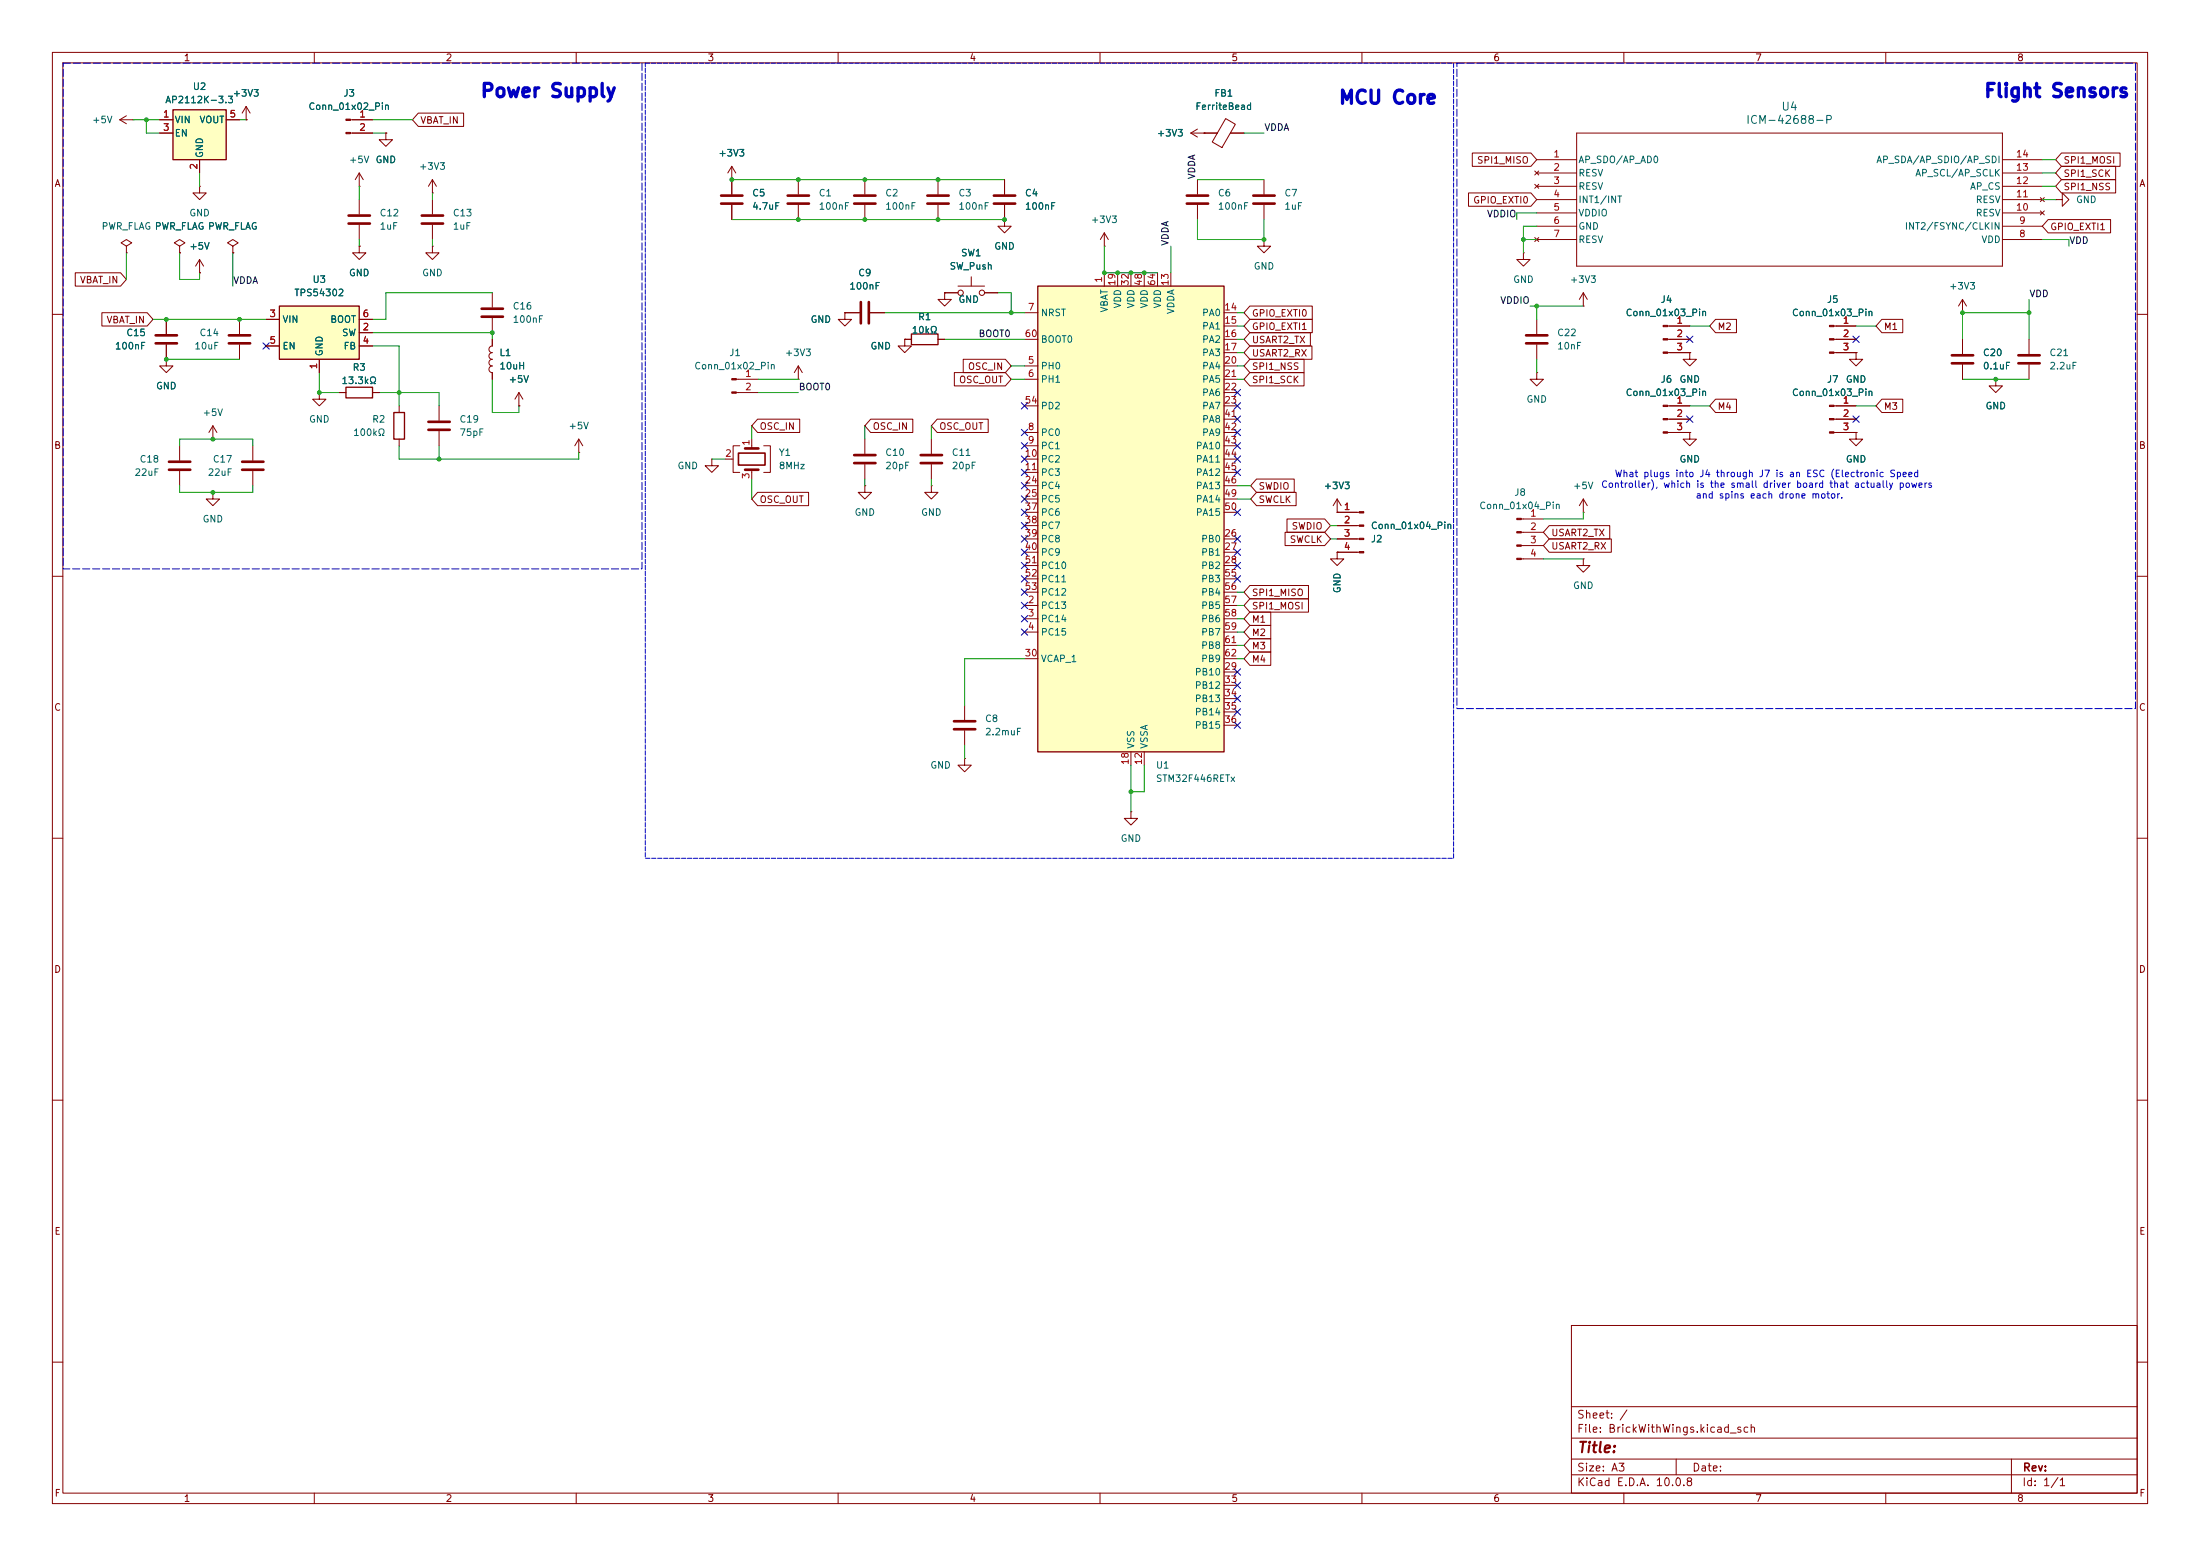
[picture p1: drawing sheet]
<svg xmlns="http://www.w3.org/2000/svg" width="420mm" height="297mm" viewBox="0 0 420 297" stroke-linecap="round" stroke-linejoin="round" font-family="sans-serif">
<g fill="none" stroke="#840000" stroke-width=".19">
<path d="M10 10h400v277h-400zM12 12h396v273h-396zM60 10v2M110 10v2M160 10v2M210 10v2M260 10v2M310 10v2M360 10v2M68.6 38.1v2.8M82.5 38.1v2.8M293 32.6l.8 .8"/>
<path d="M293 35.2l.8 .7M293.4 30.5h7.6M293.4 33h7.6M293.4 35.6h7.6M293.4 38.1h7.6M293.8 32.6l-.8 .8M293.8 35.2l-.8 .7M301 25.4h81.3v25.4h-81.3zM382.3 30.5h7.6M382.3 33h7.6M382.3 35.6h7.6M382.3 38.1h7.6"/>
<path d="M389.5 37.7l.8 .8M390.3 37.7l-.8 .8M392.4 38.1h1.3v-1.3l1.3 1.3-1.3 1.3v-1.3M392.4 38.1h.1M34.3 47l1-.6-1-.7-1 .7 1 .6v1.3M34.3 48.3h.1M44.4 47l1.1-.6-1.1-.7-1 .7 1 .6v1.3M44.4 48.3h.1M68.6 47v1.3h1.2l-1.2 1.2-1.3-1.2h1.3M68.6 47h.1M68.6 42.9v2.8M82.5 47v1.3h1.3l-1.3 1.2-1.2-1.2h1.2"/>
<path d="M82.5 47h.1M82.5 42.9v2.8M94 55.9v2.8M161.3 59.7v1.3h-1.3l1.3 1.2 1.3-1.2h-1.3M161.3 59.7h.1M161.3 59.7h2.8M166.1 59.7h2.8M293 45.3l.8 .8M293.4 40.6h7.6M293.4 43.2h7.6M293.4 45.7h7.6M293.8 45.3l-.8 .8"/>
<path d="M382.3 40.6h7.6M382.3 43.2h7.6M382.3 45.7h7.6M389.5 40.3l.8 .7M390.3 40.3l-.8 .7M10 60h2M83.8 77.5v2.8M94 64.8v1.2a.64 .64 0 0 0-.7 .7 .64 .64 0 0 0 .7 .6M94 67.3a.64 .64 0 0 0-.7 .6 .64 .64 0 0 0 .7 .7 .64 .64 0 0 0-.7 .6 .64 .64 0 0 0 .7 .7 .64 .64 0 0 0-.7 .6 .64 .64 0 0 0 .7 .6v1.3M94 60.7v2.8M99.1 77.5h.1M99.1 74.9l.7 1.3"/>
<path d="M99.1 74.9l-.8 1.3M99.1 74.9v2.6M140.6 72.4h4.2M140.6 74.9h4.2M318.4 62.2h4.2M318.4 64.8h4.2M318.4 67.3h4.2M318.4 77.5h4.2M322.6 67.3v1.3h1.2l-1.2 1.3-1.3-1.3h1.3M322.6 67.3h.1M350.1 62.2h4.2M350.1 64.8h4.2"/>
<path d="M350.1 67.3h4.2M350.1 77.5h4.2M354.3 67.3v1.3h1.3l-1.3 1.3-1.2-1.3h1.2M354.3 67.3h.1M408 60h2M83.8 82.3v2.8M110.5 86.4h.1M110.5 83.8l.8 1.3M110.5 83.8l-.8 1.3M110.5 83.8v2.6M135.9 87.6v1.3h-1.3l1.3 1.3 1.3-1.3h-1.3M135.9 87.6h.1"/>
<path d="M138.4 87.6h1.6M141.2 85.1h-1.2v5.1h1.2M143.5 83.8v1.8M143.5 89.7v1.7M145.8 85.1h1.3v5.1h-1.3M165.1 92.7v1.3h1.3l-1.3 1.3-1.3-1.3h1.3M165.1 92.7h.1M165.1 83.8v2.8M165.1 88.6v2.8M318.4 80h4.2M318.4 82.6h4.2M322.6 82.6v1.2h1.2l-1.2 1.3-1.3-1.3h1.3"/>
<path d="M322.6 82.6h.1M350.1 80h4.2M350.1 82.6h4.2M354.3 82.6v1.2h1.3l-1.3 1.3-1.2-1.3h1.2M354.3 82.6h.1M10 110h2M302.3 106.7v1.3h1.2l-1.2 1.2-1.3-1.2h1.3M302.3 106.7h.1M408 110h2M10 160h2M408 160h2M10 210h2"/>
<path d="M408 210h2M300 253h108v32h-108zM10 260h2M300 278.5h108M300 274.5h108M300 268.5h108M320 278.5v3M384 278.5v6.5M408 260h2M60 285v2M110 285v2M160 285v2"/>
<path d="M210 285v2M260 285v2M300 281.5h108M310 285v2M360 285v2"/>
</g>
<g fill="none" stroke="#840000" stroke-width=".51">
<path d="M66.5 41.1h4.1M66.5 42.7h4.1M80.5 41.1h4.1M80.5 42.7h4.1M91.9 58.9h4.1M164.3 57.7v4M165.9 57.7v4M91.9 60.5h4.1M81.8 80.5h4.1M81.8 82h4.1M142.2 85.6h2.6M142.2 89.7h2.6"/>
<path d="M163.1 86.9h4M163.1 88.4h4"/>
</g>
<path d="M141 86.5h5v2.3h-5z" fill="none" stroke="#840000" stroke-width=".3"/>
<g fill="#840000" stroke="#840000" stroke-width=".19">
<path d="M139.7 72.3h.9v.2h-.9z"/>
<path d="M139.7 74.8h.9v.3h-.9z"/>
<path d="M317.5 62.1h.9v.3h-.9z"/>
<path d="M317.5 64.6h.9v.3h-.9z"/>
<path d="M317.5 67.2h.9v.2h-.9z"/>
<path d="M349.2 77.3h.9v.3h-.9z"/>
<path d="M349.2 79.9h.9v.2h-.9z"/>
<path d="M349.2 82.4h.9v.3h-.9z"/>
<path d="M317.5 77.3h.9v.3h-.9z"/>
<path d="M317.5 79.9h.9v.2h-.9z"/>
<path d="M317.5 82.4h.9v.3h-.9z"/>
<path d="M349.2 62.1h.9v.3h-.9z"/>
<path d="M349.2 64.6h.9v.3h-.9z"/>
<path d="M349.2 67.2h.9v.2h-.9z"/>
</g>
<path d="M198.1 54.6h35.6v88.9h-35.6z" fill="#ffffc2"/>
<path d="M198.1 54.6h35.6v88.9h-35.6z" fill="none" stroke="#840000" stroke-width=".25"/>
<g fill="none" stroke="#840000" stroke-width=".19">
<path d="M139.7 34.3h.1M139.7 31.8l-.8 1.2M139.7 31.8l.8 1.2M139.7 31.8v5.3M139.7 39.1v2.8M152.4 34.3v2.8M152.4 39.1v2.8M165.1 34.3v2.8M165.1 39.1v2.8M179.1 34.3v2.8M179.1 39.1v2.8M191.8 34.3v2.8"/>
<path d="M191.8 39.1v2.8M227.3 25.4h5.1M227.3 25.4l1.3 .8M228.6 34.3v2.8M228.6 39.1v2.8M228.6 24.6l-1.3 .8M229.9 25.4h.1M234 22.6l1.8 1.1-2.5 4.5-1.9-1.1zM234.9 25.4h2.6M241.3 34.3v2.8M241.3 39.1v2.8M24.1 47l1-.6-1-.7-1 .7 1 .6v1.3"/>
<path d="M24.1 48.3h.1M38.1 52.1h.1M38.1 49.5l-.8 1.3M38.1 49.5l.8 1.3M38.1 49.5v2.6M180.3 55.9h2.6M182.9 54.6h5.1M185.4 52.8v1.8M188 55.9h2.5M191.8 41.9v1.3h1.2l-1.2 1.3-1.3-1.3h1.3M191.8 41.9h.1M195.6 59.7h2.5"/>
<path d="M210.8 47h.1M210.8 44.5v2.5M210.8 52.1v2.5M210.8 44.5l-.7 1.2M210.8 44.5l.8 1.2M213.4 52.1v2.5M215.9 52.1v2.5M218.4 52.1v2.5M221 52.1v2.5M223.5 52.1v2.5M233.7 59.7h2.5M241.3 45.7v1.3h1.3l-1.3 1.3-1.3-1.3h1.3"/>
<path d="M241.3 45.7h.1M302.3 58.4h.1M302.3 55.9l-.8 1.3M302.3 55.9l.7 1.3M302.3 55.9v2.5M374.6 59.7h.1M374.6 57.2v2.5M374.6 57.2l-.7 1.2M374.6 57.2l.8 1.2M61 74.9v1.3h1.2l-1.2 1.3-1.3-1.3h1.3M61 74.9h.1M152.4 72.4h.1"/>
<path d="M152.4 69.9v2.5M152.4 69.9l-.8 1.2M152.4 69.9l.8 1.2M172.7 64.8v1.2h1.3l-1.3 1.3-1.3-1.3h1.3M172.7 64.8h.1M195.6 69.9h2.5M195.6 72.4h2.5M195.6 64.8h2.5M195.6 77.5h2.5M233.7 69.9h2.5M233.7 72.4h2.5M233.7 62.2h2.5"/>
<path d="M233.7 64.8h2.5M233.7 67.3h2.5M233.7 74.9h2.5M233.7 77.5h2.5M374.6 64.8v2.8M374.6 69.6v2.8M381 72.4v1.3h1.3l-1.3 1.2-1.3-1.2h1.3M381 72.4h.1M387.3 64.8v2.8M387.3 69.6v2.8M40.6 83.8h.1M40.6 81.3l.8 1.3"/>
<path d="M40.6 81.3l-.7 1.3M40.6 81.3v2.5M195.6 82.6h2.5M195.6 85.1h2.5M195.6 87.6h2.5M195.6 90.2h2.5M195.6 92.7h2.5M195.6 95.3h2.5M195.6 97.8h2.5M233.7 82.6h2.5M233.7 85.1h2.5M233.7 87.6h2.5"/>
<path d="M233.7 90.2h2.5M233.7 92.7h2.5M233.7 95.3h2.5M233.7 97.8h2.5M233.7 80h2.5M255.3 97.8h.1M255.3 97.8h4.2M255.3 95.3l-.8 1.2M255.3 95.3l.7 1.2M255.3 95.3v2.5M195.6 115.6h2.5M195.6 118.1h2.5"/>
<path d="M195.6 102.9h2.5M195.6 105.4h2.5M195.6 108h2.5M195.6 100.3h2.5M195.6 110.5h2.5M195.6 113h2.5M233.7 115.6h2.5M233.7 118.1h2.5M233.7 102.9h2.5M233.7 105.4h2.5M233.7 108h2.5M233.7 110.5h2.5"/>
<path d="M233.7 113h2.5M255.3 105.4v1.3h1.2l-1.2 1.3-1.3-1.3h1.3M255.3 105.4h.1M255.3 102.9h4.2M255.3 105.4h4.2M255.3 100.3h4.2M184.1 134.6v2.8M184.1 139.4v2.8M195.6 120.7h2.5M195.6 125.7h2.5M233.7 120.7h2.5M233.7 128.3h2.5"/>
<path d="M233.7 125.7h2.5M233.7 130.8h2.5M233.7 133.4h2.5M233.7 135.9h2.5M233.7 138.4h2.5M233.7 123.2h2.5M184.1 144.8v1.3h-1.2l1.2 1.2 1.3-1.2h-1.3M184.1 144.8h.1M215.9 154.9v1.3h1.3l-1.3 1.3-1.3-1.3h1.3M215.9 154.9h.1M215.9 143.5v2.6M218.4 143.5v2.6"/>
<circle cx="183.4" cy="55.9" r=".51"/>
<circle cx="187.5" cy="55.9" r=".51"/>
</g>
<g fill="none" stroke="#840000" stroke-width=".51">
<path d="M137.7 37.3h4M137.7 38.9h4M150.4 37.3h4M150.4 38.9h4M163.1 37.3h4M163.1 38.9h4M177 37.3h4.1M177 38.9h4.1M189.7 37.3h4.1M189.7 38.9h4.1M226.6 37.3h4M226.6 38.9h4"/>
<path d="M239.3 37.3h4M239.3 38.9h4M372.6 67.8h4.1M372.6 69.3h4.1M385.3 67.8h4.1M385.3 69.3h4.1M182.1 137.7h4.1M182.1 139.2h4.1"/>
</g>
<g fill="#840000" stroke="#840000" stroke-width=".19">
<path d="M259.5 97.7h.8v.2h-.8z"/>
<path d="M259.5 100.2h.8v.3h-.8z"/>
<path d="M259.5 102.7h.8v.3h-.8z"/>
<path d="M259.5 105.3h.8v.2h-.8z"/>
</g>
<path d="M33 21h10.2v9.5h-10.2z" fill="#ffffc2"/>
<path d="M33 21h10.2v9.5h-10.2z" fill="none" stroke="#840000" stroke-width=".25"/>
<path d="M30.5 22.9h2.5M30.5 25.4h2.5M38.1 30.5v2.5M43.2 22.9h2.5" fill="none" stroke="#840000" stroke-width=".19"/>
<path d="M53.3 58.4h15.3v10.2h-15.3z" fill="#ffffc2"/>
<path d="M53.3 58.4h15.3v10.2h-15.3zM66 73.9h5.1v2h-5.1zM75.2 78.7h2v5.1h-2zM174 63.8h5.1v2h-5.1z" fill="none" stroke="#840000" stroke-width=".25"/>
<g fill="none" stroke="#840000" stroke-width=".19">
<path d="M22.9 22.9l1.2 .7M22.9 22.9h2.5M24.1 22.1l-1.2 .8M25.4 22.9h.1M30.5 22.9h2.5M30.5 25.4h2.5M38.1 35.6v1.2h1.3l-1.3 1.3-1.3-1.3h1.3M38.1 35.6h.1M38.1 30.5v2.5M43.2 22.9h2.5M47 22.9h.1M47 20.3l-.8 1.3"/>
<path d="M47 20.3l.8 1.3M47 20.3v2.6M66.9 22.9h4.2M66.9 25.4h4.2M68.6 35.6h.1M68.6 33l-.8 1.3M68.6 33l.7 1.3M68.6 33v2.6M73.7 25.4v1.3h1.2l-1.2 1.2-1.3-1.2h1.3M73.7 25.4h.1M79.9 21.6h8.6v2.5h-8.6l-1.2-1.2zM82.5 36.8h.1"/>
<path d="M82.5 34.3l-.7 1.3M82.5 34.3l.8 1.3M82.5 34.3v2.5M139.7 34.3h.1M139.7 34.3v2.8M139.7 39.1v2.8M191.8 34.3v2.8M191.8 39.1v2.8M229.9 25.4h.1M229.9 25.4h2.5M234.9 25.4h2.6M280.3 36.8h12l1.1 1.3-1.1 1.3h-12z"/>
<path d="M281.1 29.2h11.2l1.1 1.3-1.1 1.3h-11.2zM393.5 34.3h10.4v2.5h-10.4l-1.1-1.2zM393.5 31.7h10.4v2.6h-10.4l-1.1-1.3zM393.5 29.2h11.2v2.6h-11.2l-1.1-1.3zM14.4 52.1h8.6l1.1 1.2-1.1 1.3h-8.6zM19.4 59.7h8.7l1.1 1.3-1.1 1.2h-8.7zM34.3 48.3h.1M38.1 52.1h.1M44.4 48.3h.1M68.6 47h.1M161.3 59.7h.1M161.3 59.7h2.8"/>
<path d="M166.1 59.7h2.8M180.3 55.9v1.3h1.3l-1.3 1.2-1.2-1.2h1.2M180.3 55.9h.1M180.3 55.9h2.6M188 55.9h2.5M191.8 41.9h.1M238.6 58.4h11.9v2.6h-11.9l-1.1-1.3zM290.8 48.3v1.2h1.3l-1.3 1.3-1.2-1.3h1.2M290.8 48.3h.1M391 41.9h11.9v2.6h-11.9l-1.1-1.3zM31.7 68.6v1.3h-1.2l1.2 1.2 1.3-1.2h-1.3M31.7 68.6h.1"/>
<path d="M31.7 61v2.8M31.7 65.8v2.8M45.7 61v2.8M45.7 65.8v2.8M50.8 61h2.5M50.8 66h2.5M61 68.6v2.5M64.8 74.9h1.2M68.6 63.5h2.5M68.6 61h2.5M68.6 66h2.5M71.1 74.9h1.3"/>
<path d="M76.2 77.5v1.2M94 64.8v1.2M94 71.1v1.3M99.1 77.5h.1M172.7 64.8h.1M172.7 64.8h1.3M179.1 64.8h1.2M182.2 71.1h9.7l1.1 1.3-1.1 1.3h-9.7zM183.9 68.6h8l1.1 1.3-1.1 1.2h-8zM238.6 68.6h10.3v2.5h-10.3l-1.1-1.2zM238.6 61h11.9v2.5h-11.9l-1.1-1.3zM238.6 66h11.9v2.6h-11.9l-1.1-1.3z"/>
<path d="M238.6 63.5h11.6v2.5h-11.6l-1.1-1.2zM238.6 71.1h10.3v2.6h-10.3l-1.1-1.3zM293.4 71.1v1.3h1.2l-1.2 1.3-1.3-1.3h1.3M293.4 71.1h.1M293.4 61v2.8M293.4 65.8v2.8M318.8 64.8h3.8M318.8 62.2h3.8M318.8 67.3h3.8M318.8 77.5h3.8M322.6 67.3h.1M327.5 76.2h4v2.5h-4l-1.1-1.2z"/>
<path d="M327.5 61h4v2.5h-4l-1.1-1.3zM350.5 64.8h3.8M350.5 62.2h3.8M350.5 67.3h3.8M350.5 77.5h3.8M354.3 67.3h.1M359.3 76.2h3.9v2.5h-3.9l-1.2-1.2zM359.3 61h3.9v2.5h-3.9l-1.2-1.3zM374.6 64.8v2.8M374.6 69.6v2.8M381 72.4h.1M34.3 85.1v2.8"/>
<path d="M34.3 89.9v2.8M40.6 94v1.3h-1.2l1.2 1.2 1.3-1.2h-1.3M40.6 94h.1M48.3 85.1v2.8M48.3 89.9v2.8M76.2 83.8v1.3M144.6 94h9.8v2.5h-9.8l-1.1-1.2zM144.6 80h8.1v2.6h-8.1l-1.1-1.3zM166.2 80h8.1v2.6h-8.1l-1.1-1.3zM177.8 92.7v1.3h1.3l-1.3 1.3-1.3-1.3h1.3M177.8 92.7h.1M177.8 83.8v2.8"/>
<path d="M177.8 88.6v2.8M178.9 80h9.8v2.6h-9.8l-1.1-1.3zM239.9 91.4h7.2v2.6h-7.2l-1.1-1.3zM239.9 94h7.5v2.5h-7.5l-1.1-1.2zM245.7 99.1h7.2l1.1 1.2-1.1 1.3h-7.2zM255.3 97.8h.1M255.3 97.8h3.8M290.4 99.1h4.2M302.3 97.8h.1M302.3 95.3l-.8 1.2M302.3 95.3l.7 1.2M302.3 95.3v2.5"/>
<path d="M318.8 80h3.8M318.8 82.6h3.8M322.6 82.6h.1M350.5 80h3.8M350.5 82.6h3.8M354.3 82.6h.1M238.6 119.4h4v2.5h-4l-1.1-1.2zM238.6 116.8h4v2.6h-4l-1.1-1.3zM238.6 111.8h11.2v2.5h-11.2l-1.1-1.3zM238.6 114.3h11.2v2.5h-11.2l-1.1-1.2zM245.3 101.6h7.6l1.1 1.3-1.1 1.2h-7.6zM255.3 105.4h.1"/>
<path d="M255.3 100.3h3.8M255.3 102.9h3.8M255.3 105.4h3.8M290.4 101.6h4.2M290.4 104.1h4.2M290.4 106.7h4.2M295.8 102.9h11.8v2.5h-11.8l-1.2-1.3zM295.8 100.3h11.5v2.6h-11.5l-1.2-1.3zM238.6 124.5h4v2.5h-4l-1.1-1.3zM238.6 121.9h4v2.6h-4l-1.1-1.3z"/>
</g>
<path d="M29.7 64h4.1M29.7 65.5h4.1M43.7 64h4.1M43.7 65.5h4.1M291.3 64h4.1M291.3 65.5h4.1M32.3 88.1h4M32.3 89.7h4M46.2 88.1h4.1M46.2 89.7h4.1M175.8 86.9h4M175.8 88.4h4" fill="none" stroke="#840000" stroke-width=".51"/>
<g fill="#840000" stroke="#840000" stroke-width=".19">
<path d="M66 22.7h.9v.3h-.9z"/>
<path d="M66 25.3h.9v.2h-.9z"/>
<path d="M289.6 98.9h.8v.3h-.8z"/>
<path d="M289.6 101.5h.8v.2h-.8z"/>
<path d="M289.6 104h.8v.3h-.8z"/>
<path d="M289.6 106.6h.8v.2h-.8z"/>
</g>
<g fill="none" stroke="#009600" stroke-width=".19">
<path d="M25.4 22.9h5.1M27.9 22.9v2.5h2.6M38.1 33v2.6M45.7 22.9h1.3M68.6 35.6v2.5M71.1 22.9h7.6M71.1 25.4h2.6M82.5 36.8v1.3M139.7 34.3h52.1M228.6 34.3h12.7M237.5 25.4h3.8M389.9 33h2.5"/>
<path d="M389.9 35.6h2.5M389.9 30.5h2.5M389.9 38.1h2.5M24.1 48.3v5M34.3 48.3v5h3.8v-1.2M44.4 48.3v6.3M68.6 45.7v1.3M82.5 45.7v1.3M94 55.9h-20.3v5.1h-2.6M139.7 41.9h52.1M168.9 59.7h26.7M190.5 55.9h2.5v3.8"/>
<path d="M210.8 47v5.1h10.2M223.5 47v5.1M228.6 41.9v3.8h12.7v-3.8M236.2 59.7h1.3M290.8 45.7h2.6M292.1 58.4h10.2M293.4 40.6h-3.8v1.3M293.4 43.2h-2.6v5.1M293.4 58.4v2.6M387.3 59.7h-12.7v5.1M387.3 57.2v7.6M389.9 45.7h5.1v1.3"/>
<path d="M29.2 61h21.6M31.7 68.6h14M61 71.1v3.8h3.8M71.1 63.5h22.9v1.3M71.1 66h5.1v11.5M72.4 74.9h11.4v2.6M94 72.4v6.3h5.1v-1.2M144.8 72.4h7.6M144.8 74.9h7.6M180.3 64.8h15.3M193 72.4h2.6M193 69.9h2.6"/>
<path d="M236.2 62.2h1.3M236.2 72.4h1.3M236.2 69.9h1.3M236.2 64.8h1.3M236.2 67.3h1.3M293.4 68.6v2.5M322.6 62.2h3.8M322.6 77.5h3.8M354.3 62.2h3.8M354.3 77.5h3.8M374.6 72.4h12.7M34.3 85.1v-1.3h14v1.3"/>
<path d="M34.3 92.7v1.3h14v-1.3M76.2 85.1v2.5h34.3v-1.2M83.8 85.1v2.5M135.9 87.6h2.5M143.5 81.3v2.5M143.5 91.4v3.9M165.1 81.3v2.5M165.1 91.4v1.3M177.8 81.3v2.5M177.8 91.4v1.3M236.2 95.3h2.6M236.2 92.7h2.6"/>
<path d="M302.3 97.8v1.3h-7.7M236.2 115.6h1.3M236.2 113h1.3M236.2 118.1h1.3M254 100.3h1.3M254 102.9h1.3M294.6 106.7h7.7M195.6 125.7h-11.5v8.9M236.2 123.2h1.3M236.2 125.7h1.3M236.2 120.7h1.3M184.1 142.2v2.6"/>
<path d="M215.9 146.1v8.8M218.4 146.1v5h-2.5"/>
</g>
<g fill="none" stroke="#000084" stroke-width=".19">
<path d="M50.2 65.4l1.2 1.2M51.4 65.4l-1.2 1.2M195 76.9l1.2 1.2M196.2 76.9l-1.2 1.2M235.6 76.9l1.2 1.2M235.6 74.3l1.2 1.2M235.6 79.4l1.2 1.2M236.8 76.9l-1.2 1.2M236.8 74.3l-1.2 1.2M236.8 79.4l-1.2 1.2M322 79.4l1.2 1.2M322 64.2l1.2 1.2"/>
<path d="M323.2 79.4l-1.2 1.2M323.2 64.2l-1.2 1.2M353.7 79.4l1.2 1.2M353.7 64.2l1.2 1.2M354.9 79.4l-1.2 1.2M354.9 64.2l-1.2 1.2M195 89.6l1.2 1.2M195 87l1.2 1.2M195 94.6l1.2 1.3M195 92.1l1.2 1.2M195 84.5l1.2 1.2M195 81.9l1.2 1.3"/>
<path d="M195 99.7l1.2 1.2M195 97.2l1.2 1.2M196.2 89.6l-1.2 1.2M196.2 87l-1.2 1.2M196.2 94.6l-1.2 1.3M196.2 92.1l-1.2 1.2M196.2 84.5l-1.2 1.2M196.2 81.9l-1.2 1.3M196.2 99.7l-1.2 1.2M196.2 97.2l-1.2 1.2M235.6 87l1.2 1.2M235.6 81.9l1.2 1.3"/>
<path d="M235.6 89.6l1.2 1.2M235.6 97.2l1.2 1.2M235.6 84.5l1.2 1.2M236.8 87l-1.2 1.2M236.8 81.9l-1.2 1.3M236.8 89.6l-1.2 1.2M236.8 97.2l-1.2 1.2M236.8 84.5l-1.2 1.2M195 102.3l1.2 1.2M195 104.8l1.2 1.2M195 107.3l1.2 1.3M195 117.5l1.2 1.2"/>
<path d="M195 115l1.2 1.2M195 112.4l1.2 1.2M195 109.9l1.2 1.2M196.2 117.5l-1.2 1.2M196.2 115l-1.2 1.2M196.2 102.3l-1.2 1.2M196.2 104.8l-1.2 1.2M196.2 107.3l-1.2 1.3M196.2 112.4l-1.2 1.2M196.2 109.9l-1.2 1.2M235.6 102.3l1.2 1.2M235.6 107.3l1.2 1.3"/>
<path d="M235.6 104.8l1.2 1.2M235.6 109.9l1.2 1.2M236.8 102.3l-1.2 1.2M236.8 107.3l-1.2 1.3M236.8 104.8l-1.2 1.2M236.8 109.9l-1.2 1.2M195 120l1.2 1.3M196.2 120l-1.2 1.3M235.6 135.3l1.2 1.2M235.6 132.7l1.2 1.3M235.6 130.2l1.2 1.2M235.6 127.7l1.2 1.2"/>
<path d="M235.6 137.8l1.2 1.2M236.8 135.3l-1.2 1.2M236.8 132.7l-1.2 1.3M236.8 130.2l-1.2 1.2M236.8 127.7l-1.2 1.2M236.8 137.8l-1.2 1.2"/>
</g>
<path d="M12.1 12.1h110.5v96.5h-110.5zM278.1 12.1h129.6v123.2h-129.6z" fill="none" stroke="#0000c2" stroke-width=".19" stroke-dasharray="1.4 .5"/>
<path d="M123.2 12.1h154.3v151.7h-154.3z" fill="none" stroke="#0000c2" stroke-width=".19" stroke-dasharray=".8 .3"/>
<g fill="#009600">
<circle cx="45.7" cy="61" r=".46"/>
<circle cx="61" cy="74.9" r=".46"/>
<circle cx="83.8" cy="87.6" r=".46"/>
<circle cx="40.6" cy="94" r=".46"/>
<circle cx="40.6" cy="83.8" r=".46"/>
<circle cx="76.2" cy="74.9" r=".46"/>
<circle cx="27.9" cy="22.9" r=".46"/>
<circle cx="94" cy="63.5" r=".46"/>
<circle cx="31.7" cy="68.6" r=".46"/>
<circle cx="31.7" cy="61" r=".46"/>
<circle cx="152.4" cy="34.3" r=".46"/>
<circle cx="139.7" cy="34.3" r=".46"/>
<circle cx="152.4" cy="41.9" r=".46"/>
<circle cx="179.1" cy="41.9" r=".46"/>
<circle cx="179.1" cy="34.3" r=".46"/>
<circle cx="165.1" cy="41.9" r=".46"/>
<circle cx="165.1" cy="34.3" r=".46"/>
<circle cx="241.3" cy="45.7" r=".46"/>
<circle cx="215.9" cy="52.1" r=".46"/>
<circle cx="213.4" cy="52.1" r=".46"/>
<circle cx="218.4" cy="52.1" r=".46"/>
<circle cx="193" cy="59.7" r=".46"/>
<circle cx="215.9" cy="151.1" r=".46"/>
<circle cx="191.8" cy="41.9" r=".46"/>
<circle cx="381" cy="72.4" r=".46"/>
<circle cx="387.3" cy="59.7" r=".46"/>
<circle cx="374.6" cy="59.7" r=".46"/>
<circle cx="293.4" cy="58.4" r=".46"/>
<circle cx="290.8" cy="45.7" r=".46"/>
<circle cx="210.8" cy="52.1" r=".46"/>
</g>
<g font-size="2.5" fill="#0000c2">
<text x="91.6" y="19.2">Power Supply</text>
<text x="255.4" y="20.5">MCU Core</text>
<text x="378.6" y="19.2">Flight Sensors</text>
</g>
<text font-size="2" fill="#840000" x="301" y="277.8">Title:</text>
<g font-size="1.5" fill="#006464">
<text x="340" y="21.5">U4</text>
<text x="333.2" y="24">ICM-42688-P</text>
</g>
<g font-size="1.5" fill="#840000">
<text x="300.9" y="273.8">File: BrickWithWings.kicad_sch</text>
<text x="300.9" y="271.1">Sheet: /</text>
<text x="300.9" y="281.2">Size: A3</text>
<text x="322.9" y="281.2">Date:</text>
<text x="386" y="281.2">Rev:</text>
<text x="300.9" y="284">KiCad E.D.A. 10.0.8</text>
<text x="385.9" y="284">Id: 1/1</text>
</g>
<g font-size="1.3" fill="#840000">
<text x="35" y="12">1</text>
<text x="85" y="12">2</text>
<text x="135" y="12">3</text>
<text x="185" y="12">4</text>
<text x="235" y="12">5</text>
<text x="285" y="12">6</text>
<text x="335" y="12">7</text>
<text x="385" y="12">8</text>
<text x="80.1" y="23.9">VBAT_IN</text>
<text x="10.3" y="36">A</text>
<text x="281.9" y="31.5">SPI1_MISO</text>
<text x="393.8" y="31.5">SPI1_MOSI</text>
<text x="393.8" y="34.1">SPI1_SCK</text>
<text x="408.3" y="36">A</text>
<text x="281.1" y="39.2">GPIO_EXTI0</text>
<text x="393.8" y="36.6">SPI1_NSS</text>
<text x="391.3" y="44.2">GPIO_EXTI1</text>
<text x="15.2" y="54.4">VBAT_IN</text>
<text x="20.2" y="62">VBAT_IN</text>
<text x="238.9" y="63.3">GPIO_EXTI1</text>
<text x="238.9" y="65.8">USART2_TX</text>
<text x="238.9" y="60.7">GPIO_EXTI0</text>
<text x="327.8" y="63.3">M2</text>
<text x="359.5" y="63.3">M1</text>
<text x="184.7" y="70.9">OSC_IN</text>
<text x="238.9" y="68.4">USART2_RX</text>
<text x="238.9" y="70.9">SPI1_NSS</text>
<text x="183" y="73.4">OSC_OUT</text>
<text x="238.9" y="73.4">SPI1_SCK</text>
<text x="144.9" y="82.3">OSC_IN</text>
<text x="166.5" y="82.3">OSC_IN</text>
<text x="179.2" y="82.3">OSC_OUT</text>
<text x="327.8" y="78.5">M4</text>
<text x="359.5" y="78.5">M3</text>
<text x="10.2" y="86">B</text>
<text x="408.2" y="86">B</text>
<text x="240.2" y="93.8">SWDIO</text>
<text x="144.9" y="96.3">OSC_OUT</text>
<text x="240.2" y="96.3">SWCLK</text>
<text x="246.5" y="101.4">SWDIO</text>
<text x="246.1" y="103.9">SWCLK</text>
<text x="296" y="105.2">USART2_RX</text>
<text x="296" y="102.7">USART2_TX</text>
<text x="238.9" y="119.2">M1</text>
<text x="238.9" y="114.1">SPI1_MISO</text>
<text x="238.9" y="116.6">SPI1_MOSI</text>
<text x="238.9" y="121.7">M2</text>
<text x="238.9" y="124.2">M3</text>
<text x="238.9" y="126.8">M4</text>
<text x="10.2" y="136">C</text>
<text x="408.2" y="136">C</text>
<text x="10.2" y="186">D</text>
<text x="408.2" y="186">D</text>
<text x="10.3" y="236">E</text>
<text x="408.3" y="236">E</text>
<text x="10.3" y="286">F</text>
<text x="35" y="287">1</text>
<text x="85" y="287">2</text>
<text x="135" y="287">3</text>
<text x="185" y="287">4</text>
<text x="235" y="287">5</text>
<text x="285" y="287">6</text>
<text x="335" y="287">7</text>
<text x="385" y="287">8</text>
<text x="408.3" y="286">F</text>
</g>
<g font-size="1.3" fill="#006464">
<text x="36.7" y="17.5">U2</text>
<text x="17.5" y="23.8">+5V</text>
<text x="31.4" y="20">AP2112K-3.3</text>
<text x="33.2" y="23.8">VIN</text>
<text x="38" y="23.8">VOUT</text>
<text x="44.3" y="18.7">+3V3</text>
<text x="58.8" y="21.3">Conn_01x02_Pin</text>
<text x="65.5" y="18.7">J3</text>
<text x="228.1" y="21.3">FerriteBead</text>
<text x="231.7" y="18.7">FB1</text>
<text x="33.2" y="26.4">EN</text>
<text x="220.7" y="26.4">+3V3</text>
<text x="39.1" y="30.3" transform="rotate(-90 39.1 30.3)">GND</text>
<text x="66.5" y="31.4">+5V</text>
<text x="71.6" y="31.4">GND</text>
<text x="79.9" y="32.7">+3V3</text>
<text x="137" y="30.2">+3V3</text>
<text x="301.2" y="31.4">AP_SDO/AP_AD0</text>
<text x="301.2" y="34">RESV</text>
<text x="358.1" y="31.4">AP_SDA/AP_SDIO/AP_SDI</text>
<text x="365.5" y="34">AP_SCL/AP_SCLK</text>
<text x="36" y="41.6">GND</text>
<text x="72.4" y="41.6">C12</text>
<text x="86.3" y="41.6">C13</text>
<text x="143.5" y="37.8">C5</text>
<text x="143.5" y="40.3">4.7uF</text>
<text x="156.2" y="37.8">C1</text>
<text x="156.2" y="40.3">100nF</text>
<text x="168.9" y="37.8">C2</text>
<text x="168.9" y="40.3">100nF</text>
<text x="182.9" y="37.8">C3</text>
<text x="182.9" y="40.3">100nF</text>
<text x="195.6" y="37.8">C4</text>
<text x="195.6" y="40.3">100nF</text>
<text x="232.4" y="37.8">C6</text>
<text x="232.4" y="40.3">100nF</text>
<text x="245.1" y="37.8">C7</text>
<text x="245.1" y="40.3">1uF</text>
<text x="301.2" y="36.5">RESV</text>
<text x="301.2" y="39.1">INT1/INT</text>
<text x="301.2" y="41.6">VDDIO</text>
<text x="376" y="36.5">AP_CS</text>
<text x="377.1" y="41.6">RESV</text>
<text x="377.1" y="39.1">RESV</text>
<text x="396.2" y="39.1">GND</text>
<text x="19.3" y="44.1">PWR_FLAG PWR_FLAG PWR_FLAG</text>
<text x="29.4" y="44.1">PWR_FLAG PWR_FLAG</text>
<text x="36" y="48">+5V</text>
<text x="72.4" y="44.1">1uF</text>
<text x="86.3" y="44.1">1uF</text>
<text x="189.7" y="48">GND</text>
<text x="208.2" y="42.9">+3V3</text>
<text x="301.2" y="44.1">GND</text>
<text x="301.2" y="46.7">RESV</text>
<text x="363.5" y="44.1">INT2/FSYNC/CLKIN</text>
<text x="378.2" y="46.7">VDD</text>
<text x="66.5" y="53">GND</text>
<text x="80.5" y="53">GND</text>
<text x="163.7" y="53">C9</text>
<text x="181.2" y="51.8">SW_Push</text>
<text x="183.4" y="49.2">SW1</text>
<text x="239.2" y="51.8">GND</text>
<text x="56.1" y="56.8">TPS54302</text>
<text x="59.6" y="54.3">U3</text>
<text x="97.8" y="59.4">C16</text>
<text x="162" y="55.6">100nF</text>
<text x="182.9" y="58.1">GND</text>
<text x="211.8" y="59.8" transform="rotate(-90 211.8 59.8)">VBAT</text>
<text x="214.3" y="59" transform="rotate(-90 214.3 59)">VDD</text>
<text x="216.9" y="59" transform="rotate(-90 216.9 59)">VDD</text>
<text x="219.4" y="59" transform="rotate(-90 219.4 59)">VDD</text>
<text x="221.9" y="59" transform="rotate(-90 221.9 59)">VDD</text>
<text x="288.8" y="54.3">GND</text>
<text x="299.6" y="54.3">+3V3</text>
<text x="316.9" y="58.1">J4</text>
<text x="348.7" y="58.1">J5</text>
<text x="372" y="55.6">+3V3</text>
<text x="24" y="64.5">C15</text>
<text x="38" y="64.5">C14</text>
<text x="53.8" y="61.9">VIN</text>
<text x="62.9" y="61.9">BOOT</text>
<text x="65.2" y="64.5">SW</text>
<text x="97.8" y="61.9">100nF</text>
<text x="154.6" y="61.9">GND</text>
<text x="174" y="64">10kΩ</text>
<text x="175.2" y="61.4">R1</text>
<text x="198.6" y="60.7">NRST</text>
<text x="198.6" y="65.7">BOOT0</text>
<text x="224.5" y="60.1" transform="rotate(-90 224.5 60.1)">VDDA</text>
<text x="229.4" y="60.7">PA0</text>
<text x="229.4" y="63.2">PA1</text>
<text x="229.4" y="65.7">PA2</text>
<text x="297.2" y="64.5">C22</text>
<text x="310.2" y="60.7">Conn_01x03_Pin</text>
<text x="342" y="60.7">Conn_01x03_Pin</text>
<text x="21.8" y="67">100nF</text>
<text x="37" y="67">10uF</text>
<text x="53.8" y="67">EN</text>
<text x="61.9" y="68.1" transform="rotate(-90 61.9 68.1)">GND</text>
<text x="65.5" y="67">FB</text>
<text x="67.2" y="71.1">R3</text>
<text x="95.2" y="68.3">L1</text>
<text x="95.2" y="70.8">10uH</text>
<text x="132.4" y="70.8">Conn_01x02_Pin</text>
<text x="139.1" y="68.3">J1</text>
<text x="149.7" y="68.3">+3V3</text>
<text x="166.1" y="67">GND</text>
<text x="198.6" y="70.8">PH0</text>
<text x="229.4" y="68.3">PA3</text>
<text x="229.4" y="70.8">PA4</text>
<text x="297.2" y="67">10nF</text>
<text x="378.4" y="68.3">C20</text>
<text x="378.4" y="70.8">0.1uF</text>
<text x="391.1" y="68.3">C21</text>
<text x="391.1" y="70.8">2.2uF</text>
<text x="29.7" y="74.6">GND</text>
<text x="65.1" y="73.6">13.3kΩ</text>
<text x="97" y="73.4">+5V</text>
<text x="198.6" y="73.4">PH1</text>
<text x="229.4" y="73.4">PA5</text>
<text x="229.4" y="75.9">PA6</text>
<text x="291.3" y="77.2">GND</text>
<text x="310.2" y="75.9">Conn_01x03_Pin</text>
<text x="316.9" y="73.4">J6</text>
<text x="320.5" y="73.4">GND</text>
<text x="342" y="75.9">Conn_01x03_Pin</text>
<text x="348.7" y="73.4">J7</text>
<text x="352.3" y="73.4">GND</text>
<text x="38.6" y="79.7">+5V</text>
<text x="58.9" y="81">GND</text>
<text x="67.3" y="83.5">100kΩ</text>
<text x="70.9" y="81">R2</text>
<text x="87.6" y="81">C19</text>
<text x="87.6" y="83.5">75pF</text>
<text x="108.4" y="82.2">+5V</text>
<text x="198.6" y="83.5">PC0</text>
<text x="198.6" y="78.4">PD2</text>
<text x="229.4" y="78.4">PA7</text>
<text x="229.4" y="81">PA8</text>
<text x="229.4" y="83.5">PA9</text>
<text x="378.9" y="78.4">GND</text>
<text x="26.6" y="88.6">C18</text>
<text x="40.5" y="88.6">C17</text>
<text x="129.2" y="89.9">GND</text>
<text x="148.6" y="87.3">Y1</text>
<text x="148.6" y="89.9">8MHz</text>
<text x="168.9" y="87.3">C10</text>
<text x="168.9" y="89.9">20pF</text>
<text x="181.6" y="87.3">C11</text>
<text x="181.6" y="89.9">20pF</text>
<text x="198.6" y="86.1">PC1</text>
<text x="198.6" y="88.6">PC2</text>
<text x="228.2" y="86.1">PA10</text>
<text x="228.2" y="88.6">PA11</text>
<text x="320.5" y="88.6">GND</text>
<text x="352.3" y="88.6">GND</text>
<text x="25.6" y="91.1">22uF</text>
<text x="39.6" y="91.1">22uF</text>
<text x="198.6" y="91.1">PC3</text>
<text x="198.6" y="93.7">PC4</text>
<text x="228.2" y="91.1">PA12</text>
<text x="228.2" y="93.7">PA13</text>
<text x="252.6" y="93.7">+3V3</text>
<text x="289" y="94.9">J8</text>
<text x="300.2" y="93.7">+5V</text>
<text x="38.6" y="100">GND</text>
<text x="163" y="98.8">GND</text>
<text x="175.7" y="98.8">GND</text>
<text x="198.6" y="96.2">PC5</text>
<text x="198.6" y="98.8">PC6</text>
<text x="198.6" y="101.3">PC7</text>
<text x="228.2" y="96.2">PA14</text>
<text x="228.2" y="98.8">PA15</text>
<text x="261.6" y="101.3">Conn_01x04_Pin</text>
<text x="282.3" y="97.5">Conn_01x04_Pin</text>
<text x="198.6" y="103.8">PC8</text>
<text x="198.6" y="106.4">PC9</text>
<text x="229.2" y="103.8">PB0</text>
<text x="229.2" y="106.4">PB1</text>
<text x="261.6" y="103.8">J2</text>
<text x="198.6" y="108.9">PC10</text>
<text x="198.6" y="111.5">PC11</text>
<text x="198.6" y="114">PC12</text>
<text x="229.2" y="108.9">PB2</text>
<text x="229.2" y="111.5">PB3</text>
<text x="229.2" y="114">PB4</text>
<text x="256.2" y="113.3" transform="rotate(-90 256.2 113.3)">GND</text>
<text x="300.2" y="112.7">GND</text>
<text x="198.6" y="116.5">PC13</text>
<text x="198.6" y="119.1">PC14</text>
<text x="229.2" y="116.5">PB5</text>
<text x="229.2" y="119.1">PB6</text>
<text x="198.6" y="121.6">PC15</text>
<text x="229.2" y="121.6">PB7</text>
<text x="229.2" y="124.2">PB8</text>
<text x="198.6" y="126.7">VCAP_1</text>
<text x="228" y="129.2">PB10</text>
<text x="228" y="131.8">PB12</text>
<text x="229.2" y="126.7">PB9</text>
<text x="228" y="134.3">PB13</text>
<text x="228" y="136.9">PB14</text>
<text x="187.9" y="138.1">C8</text>
<text x="187.9" y="140.7">2.2muF</text>
<text x="216.9" y="143" transform="rotate(-90 216.9 143)">VSS</text>
<text x="219.4" y="143" transform="rotate(-90 219.4 143)">VSSA</text>
<text x="228" y="139.4">PB15</text>
<text x="177.5" y="147">GND</text>
<text x="220.6" y="147">U1</text>
<text x="220.6" y="149.6">STM32F446RETx</text>
<text x="213.8" y="161">GND</text>
</g>
<g font-size="1.3" fill="#a90000">
<text x="31" y="22.7">1</text>
<text x="43.7" y="22.7">5</text>
<text x="68.5" y="22.7">1</text>
<text x="31" y="25.3">3</text>
<text x="68.5" y="25.3">2</text>
<text x="38" y="32.5" transform="rotate(-90 38 32.5)">2</text>
<text x="296.4" y="30.3">1</text>
<text x="296.4" y="32.9">2</text>
<text x="296.4" y="35.4">3</text>
<text x="384.7" y="35.4">12</text>
<text x="384.7" y="32.9">13</text>
<text x="384.7" y="30.3">14</text>
<text x="296.4" y="38">4</text>
<text x="296.4" y="40.5">5</text>
<text x="384.7" y="40.5">10</text>
<text x="384.7" y="38">11</text>
<text x="296.4" y="43">6</text>
<text x="296.4" y="45.6">7</text>
<text x="385.3" y="45.6">8</text>
<text x="385.3" y="43">9</text>
<text x="196.1" y="59.6">7</text>
<text x="210.7" y="54.1" transform="rotate(-90 210.7 54.1)">1</text>
<text x="213.2" y="54.7" transform="rotate(-90 213.2 54.7)">19</text>
<text x="215.8" y="54.7" transform="rotate(-90 215.8 54.7)">32</text>
<text x="218.3" y="54.7" transform="rotate(-90 218.3 54.7)">48</text>
<text x="220.8" y="54.7" transform="rotate(-90 220.8 54.7)">64</text>
<text x="223.4" y="54.7" transform="rotate(-90 223.4 54.7)">13</text>
<text x="233.6" y="59.6">14</text>
<text x="51.3" y="60.8">3</text>
<text x="51.3" y="65.9">5</text>
<text x="69.1" y="63.4">2</text>
<text x="69.1" y="65.9">4</text>
<text x="69.1" y="60.8">6</text>
<text x="195.5" y="64.6">60</text>
<text x="233.6" y="62.1">15</text>
<text x="233.6" y="64.6">16</text>
<text x="319.9" y="62.1">1</text>
<text x="319.9" y="64.6">2</text>
<text x="351.7" y="62.1">1</text>
<text x="351.7" y="64.6">2</text>
<text x="60.8" y="70.6" transform="rotate(-90 60.8 70.6)">1</text>
<text x="196.1" y="69.7">5</text>
<text x="233.6" y="67.2">17</text>
<text x="233.6" y="69.7">20</text>
<text x="319.9" y="67.2">3</text>
<text x="351.7" y="67.2">3</text>
<text x="142.1" y="72.3">1</text>
<text x="142.1" y="74.8">2</text>
<text x="195.5" y="77.3">54</text>
<text x="196.1" y="72.3">6</text>
<text x="233.6" y="72.3">21</text>
<text x="233.6" y="74.8">22</text>
<text x="233.6" y="77.3">23</text>
<text x="319.9" y="77.3">1</text>
<text x="351.7" y="77.3">1</text>
<text x="196.1" y="82.4">8</text>
<text x="233.6" y="79.9">41</text>
<text x="233.6" y="82.4">42</text>
<text x="319.9" y="79.9">2</text>
<text x="319.9" y="82.4">3</text>
<text x="351.7" y="79.9">2</text>
<text x="351.7" y="82.4">3</text>
<text x="138.3" y="87.5">2</text>
<text x="143.4" y="85.2" transform="rotate(-90 143.4 85.2)">1</text>
<text x="195.5" y="87.5">10</text>
<text x="196.1" y="85">9</text>
<text x="233.6" y="85">43</text>
<text x="233.6" y="87.5">44</text>
<text x="143.4" y="91.5" transform="rotate(-90 143.4 91.5)">3</text>
<text x="195.5" y="90">11</text>
<text x="195.5" y="92.6">24</text>
<text x="195.5" y="95.1">25</text>
<text x="233.6" y="90">45</text>
<text x="233.6" y="92.6">46</text>
<text x="233.6" y="95.1">49</text>
<text x="195.5" y="97.7">37</text>
<text x="195.5" y="100.2">38</text>
<text x="233.6" y="97.7">50</text>
<text x="256.4" y="97.7">1</text>
<text x="256.4" y="100.2">2</text>
<text x="292" y="98.9">1</text>
<text x="292" y="101.5">2</text>
<text x="195.5" y="102.7">39</text>
<text x="195.5" y="105.3">40</text>
<text x="195.5" y="107.8">51</text>
<text x="233.6" y="102.7">26</text>
<text x="233.6" y="105.3">27</text>
<text x="233.6" y="107.8">28</text>
<text x="256.4" y="102.7">3</text>
<text x="256.4" y="105.3">4</text>
<text x="292" y="104">3</text>
<text x="292" y="106.5">4</text>
<text x="195.5" y="110.4">52</text>
<text x="195.5" y="112.9">53</text>
<text x="233.6" y="110.4">55</text>
<text x="233.6" y="112.9">56</text>
<text x="196.1" y="115.4">2</text>
<text x="196.1" y="118">3</text>
<text x="233.6" y="115.4">57</text>
<text x="233.6" y="118">58</text>
<text x="195.5" y="125.6">30</text>
<text x="196.1" y="120.5">4</text>
<text x="233.6" y="120.5">59</text>
<text x="233.6" y="123.1">61</text>
<text x="233.6" y="125.6">62</text>
<text x="233.6" y="128.1">29</text>
<text x="233.6" y="130.7">33</text>
<text x="233.6" y="133.2">34</text>
<text x="233.6" y="135.8">35</text>
<text x="233.6" y="138.3">36</text>
<text x="215.8" y="146.1" transform="rotate(-90 215.8 146.1)">18</text>
<text x="218.3" y="146.1" transform="rotate(-90 218.3 146.1)">12</text>
</g>
<g font-size="1.3" fill="#0f0f0f">
<text x="241.3" y="25.3">VDDA</text>
<text x="228.5" y="34.3" transform="rotate(-90 228.5 34.3)">VDDA</text>
<text x="283.8" y="41.8">VDDIO</text>
<text x="223.4" y="47" transform="rotate(-90 223.4 47)">VDDA</text>
<text x="394.9" y="46.9">VDD</text>
<text x="44.4" y="54.5">VDDA</text>
<text x="286.3" y="58.3">VDDIO</text>
<text x="387.3" y="57">VDD</text>
<text x="186.7" y="64.6">BOOT0</text>
<text x="152.4" y="74.8">BOOT0</text>
</g>
<g font-size="1.3" fill="#0000c2">
<text x="305.6" y="93.4">Controller), which is the small driver board that actually powers</text>
<text x="308.2" y="91.4">What plugs into J4 through J7 is an ESC (Electronic Speed</text>
<text x="323.6" y="95.5">and spins each drone motor.</text>
</g>
</svg>
